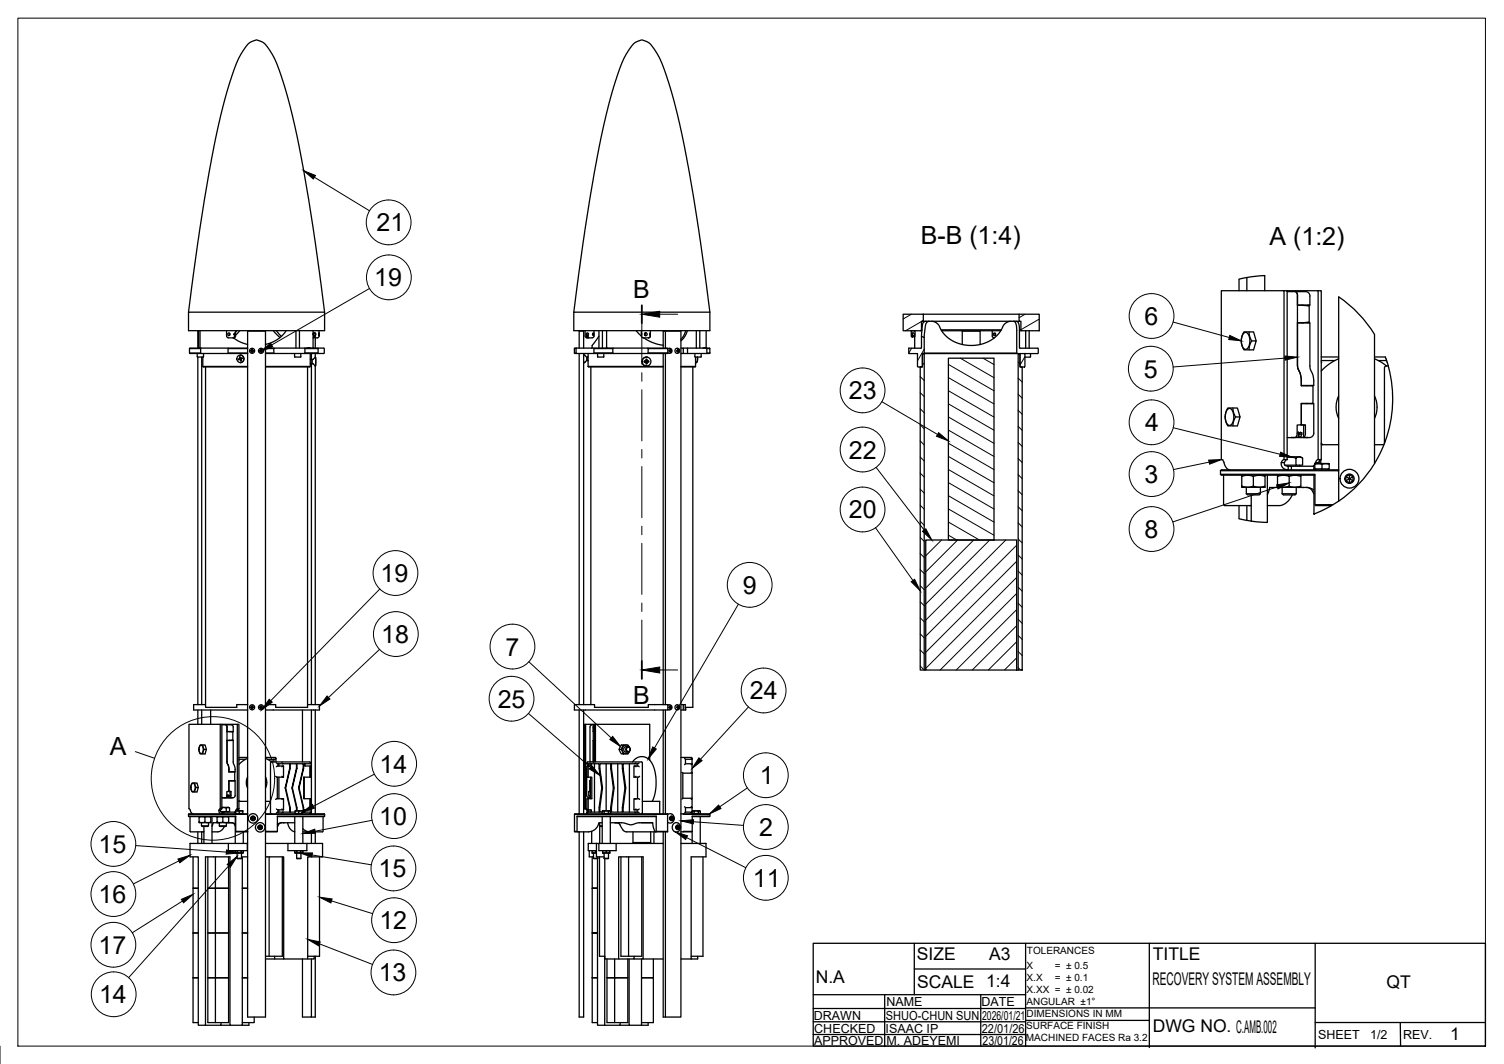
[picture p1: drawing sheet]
<svg xmlns="http://www.w3.org/2000/svg" width="420mm" height="297mm" viewBox="0 0 420 297" stroke-linecap="round" stroke-linejoin="round" font-family="sans-serif">
<!-- layer: Visible -->
<g fill="none" stroke="#000" stroke-width=".36">
<path d="M346.1 78v3.2M348.3 77.5v3.7M353.3 76.9v4.3M353.3 76.9l-3.5 .3-3.6 .7M52.7 87.2h38v5.1h-38zM52.7 87.2l2.6-19.7 1.8-11.9 2-11.2 2.1-10.1 2.2-8.8 2.7-7.8 2.1-4 1.1-1.4 .8-.6a3.1 3.1 0 0 1 3.7 .4l2.2 2.9 1.7 3.6 2.2 6.9 2.3 8.8 2 10.1 2 11.2 1.9 11.9 2.6 19.7M52.9 97.3h3.1M55.1 98.7l.2 98M55.5 92.4h-.2v4.8M55.5 92.3v4.9M55.9 92.3l-.1 4.9M56 98.6h-3.1l16.3 .1"/>
<path d="M56.2 97.2v1.5M56.3 99.7v97M56.7 99.7v2.6M56.9 98.7l-.1 1h-1.6M63.3 92.3v1.5l.5 .5M63.7 97.3v1.3M63.7 98.7h5.5M63.7 97.2l5.5 .1M63.8 94.3h1.3M64.2 93.1v.4M65.2 94.3l1.7 1.1 2.3 .8M65.3 94.3h.1"/>
<path d="M65.5 93l.2 .1v.6l-.3-.2zM65.5 93.8h.2l-.1 .3-.5 .2 .3-.1zM65.8 92.3v1.5l-.5 .5M66.1 92.3l-.3 .5M66.9 99.7l.2 .2M67 92.3l-1.2 1.3M67.1 99.1a1.05 1.05 0 0 1 1.1 1.1 1.05 1.05 0 0 1-1 1M67.1 99.9l-.2-.2v.5M67.1 99.9h.5l-.1 .2M67.6 99.9l.1 .2-.3 .1M69.2 97.2h-16.1l-.2 1.4M69.2 97.2v1.4"/>
<path d="M69.2 97.2v-4.8h5v4.8M69.2 98.7v128.5M70.1 98h.2M70.3 98l.1 .1M70.3 97.9h-.2M70.3 97.9h-.2l.2 .1M70.3 97.9h.1M70.4 97.8l-.1 .1M70.4 97.9l-.1 .1M70.4 98h.1M70.4 98v.3M70.4 97.9h.1"/>
<path d="M70.4 97.6v.2M70.4 97.8v-.2l.1 .2M70.4 98.1v.2M70.4 98.3h.1M70.4 97.8h.1M70.5 97.8h.1M70.5 97.9v.1M70.5 97.8l.1 .1M70.5 97.6l-.1 .2M70.5 98v.3M70.5 98h.1M70.5 97.9h.1"/>
<path d="M70.5 97.9l.3 .1M70.5 98h.3M70.6 98h-.1M70.6 98l-.1 .3M70.6 97.9h.2M70.8 98h-.2M72.6 98h.2M72.8 97.9h-.2M72.8 98l.2 .3M72.8 97.9l-.2 .1M72.8 98h-.2M72.8 98h.1"/>
<path d="M72.9 98v.1M72.9 98h.1M72.9 97.6v.2M72.9 98.1v.2M72.9 97.8v.2M72.9 98.1l.1 .2M73 97.9v.1M73 97.9h-.2M73 97.6l-.1 .2M73 97.8h.1M73 97.8l-.1-.2-.1 .3M73 97.8l.1 .1"/>
<path d="M73 98v.1M73 98h.1M73 97.9l.3 .1M73 98h.3M73.1 97.9h.2M73.3 98h-.3v.3M74.2 97.2v1.5M74.2 98.7h10.8M74.2 97.2h2.3M74.2 98.6h2.3M74.2 97.3h2.3M74.2 98.7v98"/>
<path d="M76.4 92.3l1.8 1.9M77.2 92.3l1.4 1.6M79.9 92.3l-.8 1.1-1.6 1.3-1.3 .8-2 .7M82.3 98.7v1l1.8-.1M82.7 92.3v4.9M83.7 92.3v4.9M84 98.7v.9M85 98.7l3.9-.1zM85 97.2h-8.5v1.5M85.2 97.3v1.3M85.6 97.2h1.2M86.7 98.7l-.1 3.7h-12.4"/>
<path d="M87 98.7v1.6M87.5 94.3h.2M87.5 92.3v4.8M87.5 97l.1 .2M87.7 93.8v.5v-.5h.4v.5M87.9 93.7l-.4-.4 .3-.4-.3 .5 .4 .3M88.1 94.3h.5M88.1 98.7v1l-.7 .7-.7-.1M88.1 93v.6M88.1 94.3v2.9M88.1 99.7v2.5zM88.8 97.2h-3.8l3.9 .1"/>
<path d="M88.9 98.6l-.1-1.4 1.8 .1-.1 1.4h-1.7M89.1 92.9v.8zM89.1 92.3v.6M89.1 93.7v.1M89.2 93.8l-.5 .5M160.3 87.2h38v5.1h-38zM160.3 87.2l2.6-19.7 1.9-11.9 1.9-11.2 2.1-10.1 2.3-8.8 2.6-7.8 2.2-4 1-1.4 .9-.6a3.1 3.1 0 0 1 3.6 .4l2.2 2.9 1.7 3.6 2.2 6.9 2.3 8.8 2.1 10.1 1.9 11.2 1.9 11.9 2.6 19.7M160.5 98.6h.4M160.5 97.3h.4M161.1 97.2l-.6 .1 .1 1.4h5.4M161.8 97.2v-4.8h1.2v4.8M161.8 98.7v98"/>
<path d="M163 98.7v98M163.3 99.1l-.2 .1M163.4 99.2l.7 .5M163.4 99.2l-.3 .2M163.4 92.3v1.5l.5 .5M163.9 93.8h.3l.3 .5h-.4zM163.9 94.3h.2M164.1 99.7v.9M164.2 99.7l-.2 .5 .2 .5M164.3 98.7v3.6M164.3 99.7h-.2M164.3 93.1v.4"/>
<path d="M164.5 94.3h.9M165.6 93.1h.3l-.1 .6-.3-.2zM165.9 98.6l5.4 .1zM165.9 97.3v1.3M165.9 92.3v1.5l-.5 .5M166 97.2h-4.9v1.5M166.9 98.7l.1 1h1.7v-1M167.3 93.8l-1.9 2.6-.1 .8M167.3 92.3v4.9M168.3 92.3v4.9M169.3 97.2h.4M169.5 92.3l-.1 4.8"/>
<path d="M171.3 98.7h9.7M171.3 97.2l-5.4 .1h5.3M177.7 92.3l1.5 1.5M179.2 93.8h.1M179.2 92.3v.6M179.2 93.8l.1 .3a1.58 1.58 0 0 0 1.6 .2h.3M179.2 93.3v-.4v.9M179.9 94.3l2.2 1.3 3.2 .8M180.5 93.7l-.4-.4 .4-.4-.4 .4 .3 .4M180.6 99.7a1.26 1.26 0 0 0-1.2 1.2 1.26 1.26 0 0 0 1.2 1.3M181 97.2h-9.7l-.1 1.4M181.1 98.6h5.5l-5.6 .1z"/>
<path d="M181.1 98.6v-1.3h5.5v1.3M181.1 97.3l-.1-.1 5.6 .1M181.7 92.9v.8zM181.7 93.8l-.2 .4-.3 .1M181.7 93.7v.1M181.7 92.3v.6M185.3 98.7v98M185.9 92.4h4.3v191.5h-4.3v-51.7M185.9 92.4h-.6v4.8M185.9 92.4v4.8M185.9 98.7v98M186.6 97.4a.7 .7 0 0 1 .9 .1 .7 .7 0 0 1 0 .9 .7 .7 0 0 1-.9 .1"/>
<path d="M187 98h.1M187 98h-.1M187 97.9h.1M187.1 97.9h.1M187.1 97.9v.1M187.1 98h.1M187.1 98l.1 .3M187.1 97.9l-.1 .1M187.1 97.9h-.1M187.2 97.6l-.1 .3M187.2 97.6l.2 .3M187.2 98h.3"/>
<path d="M187.2 98.2l.1 .1M187.2 97.9l-.1 .1M187.3 97.6l-.1 .1M187.3 98.3h-.1M187.4 98l-.1 .3M187.4 97.9h.2M187.5 97.9h-.3M187.6 97.9l-.2 .1M188.8 97.4h.8l.3 .3v.5a.7 .7 0 0 1-1.1 .3 .7 .7 0 0 1 0-1.1zM189.1 98h.2M189.1 98h.1M189.1 97.9v.1"/>
<path d="M189.2 97.9h.1M189.3 97.9v.1M189.3 97.9h.1M189.3 98l.2 .3M189.3 97.9l.1-.3 .2 .3M189.3 98h.1M189.3 97.9h-.2M189.4 97.9l.3 .1M189.4 98h.3M189.4 98.2l.1 .1M189.4 97.9l-.1 .1M189.5 97.6l-.1 .1"/>
<path d="M189.6 97.9h.1M189.7 98l-.2 .3M190.2 97.2h.7v1.5h-.7M190.9 97.2h7.3l.1 1.4M191.5 92.4l-.4 1.1-.9 1.3M192 92.3l-.7 1.6-1.1 1.3M192.1 97.2v1.5M194.1 98.7v.9M194.3 99.7l-.1 2.7h-4M194.5 92.3v4.9M194.8 99.7v1.2l-.3 .3-.2-.1M194.9 99.7v1l-.3 .5"/>
<path d="M195.5 92.3v4.9M195.9 98.7l-.1 1-1.7-.1M196.8 97.1l-.5 .1M196.8 97.1l.5 .1M197.3 92.3l.1 4.9M197.3 97.2l1 .1M197.5 97.3v1.3M198.3 98.6l-7.4 .1M198.3 98.6l-1 .1M254.6 92.3h1l-.1 1.8h-.2v-.3h-.4v.3l-.3-.1zM254.9 93.8v.3M255.1 92.9l-.4 .3 .4 .5"/>
<path d="M255.5 94l-.1 3.2M257.2 92.3h.3M257.4 93.9v3.2l-3.5 .1v1.5h2.4l.1 3.8 1.3-.2v-3.6l.5-.1v-4.4M257.4 92.1h.2M257.4 93.9l.8 .3M257.7 99l.5-.3v88.4h-1.1v-84.6h.6zM257.9 87.7v2h-.5v2.4l-.2 .2h-4.9v-4.6h32.4M257.9 89.7h1.8M258.2 98.7h26.2M258.2 98.6l26 .1M258.7 89.7a1.34 1.34 0 0 0-1.1 1.6l-.2 2.6M260.2 89.7h22.2"/>
<path d="M262.9 92.1h16.8M263.1 92.3h16.5M264.9 100h12.8v50.8h-12.8zM268.8 96.2v-3.8h5v3.8M277.2 92.3v1.5l.5 .5M277.7 94.3h.1M278.1 93.1v.5M283.1 89.7l-1.3 .1-1 .5-1.7 2.7-2 1.8-2.1 1-1.8 .5-1.4 .1-2.4-.1-1.7-.5-1.6-.6-2.3-1.8-1.9-3.1-1.4-.6-1.2 .1-.6 .5-.5 3.9M283.8 89.7l.6 .2 .3 1.1 .1 6.2 5.2 .1-.1 1.4h-3.6M284.4 98.7l.5 .3v3.5h.7v84.6h-1.2zM284.7 98.7h.2M284.7 89.7h-1.6l.6 .3 .3 1.4v7.2"/>
<path d="M284.7 87.7h5.6v4.6h-4.8l-.3-.2v-2.4h-.5zM284.8 92.3h.7M284.8 92.1h.4M284.9 98.7h1.4l-.1 3.8-1.3-.2zM286.3 99.7h1.5M286.5 92.3v4.9M287.5 92.3v4.9M287.9 98.7l-.1 1M347.4 93.1a.97 .97 0 0 1 1.1-.2 .97 .97 0 0 1 .5 1.1 2.83 2.83 0 0 1-1 3.5 2.94 2.94 0 0 1-.9-4zM349 92.7l.1 1.2 .6 1.3h1.2l-.7 2.5h-2.3a.57 .57 0 0 1-.7-.7l-.4-2.1 .4-1.7a1.12 1.12 0 0 1 1.6-.5h1.4l.7 2.5M349.7 95.2l-.6 1.2-.1 1.3M358.7 81.2h.9v47.1"/>
<path d="M359.6 81.2h8.6v47.1M359.6 81.4h5.1M361.9 81.4a1.13 1.13 0 0 1 .6 1.3M362.5 82.7v19.8a9.5 9.5 0 0 1 1 5.2h3.3v4.9h-3.3v6l-1.1 .1-.1 2.6-.2 .7-1.4 .1M362.5 90.2h3.4v12l.2 1.1 .7 1.5 .2 1.4v1.4h-3.5M362.5 85.2l2.8 .2M364 85.2h.1M364 90.1v.1M364.7 81.4a1.26 1.26 0 0 1 1.3 1.3M365.3 90l-2.8 .1M365.3 85.3l.5 .1M365.6 90l.1 .2"/>
<path d="M365.7 85.2l-.1 .2M365.7 85.4l.1 4.5-.5 .1M365.9 82.7v2.5h-3.4M368.2 81.2h.9v47.1M369.1 99.7h4.9M384 99.7h3l.4 .9M56.7 102.3h12.5M56.7 102.3l12.5 .1M57.4 102.4v95.1h8.7v-.8h3.1M66.6 100.3l.4 .1M67 100.3l.2 .1M67.1 100.4l.1 .4 .1-.3"/>
<path d="M67.1 101.2h.1M67.2 100.2l.1 .1M67.3 100.3h.1M67.3 100.3h-.3M67.3 100.1h.1M67.3 100.1l-.7 .2 .3-.1M67.3 100.4l.1 .3-.2 .1M67.4 100.2l-.1 .2M67.4 100.1h.1M67.5 100.1h.1M74.2 102.3h12.5M85.9 102.4v95.1h-8.9v-.8h-2.8v1.5"/>
<path d="M86.7 101.5h.7l.7 .7M87 101.5v95.2M87.1 100.3v.1M87.1 100.3v1.2M87.1 101.5h.1M87.1 100.4v1.1M88.1 102.2v94.5M163.1 101.1l.1 .1M163.2 101.2h.1M164.1 100.6l-.8 .6-.2-.2M164.1 100.6v.1M164.1 100.7h.2"/>
<path d="M164.3 102.3h21M164.3 102.3l21 .1M165.1 102.4v94.3M180 100.8v.3M180.3 100.8h-.3l.3 .1M180.4 100.8v.2l-.4 .1 .5 .2M180.4 100.8l-.1 .1M180.4 101l.1 .1M180.4 100.8h.2M180.4 101.1h.2M180.5 101.1v.1M180.5 100.8h-.1"/>
<path d="M180.5 101.2v.4h.2M180.5 100.7v.1M180.5 100.6l-.2 .2M180.6 100.8h.1M180.7 101l-.1 .1M180.7 100.6l.2 .2M180.7 100.6v-.3l-.1 .5M180.7 100.3h-.2v.4M180.9 100.8h.3h-.5M180.9 101.1h.3M180.9 101l-.2 .6-.1-.5M181.2 100.8v.3l-.5-.1v-.2"/>
<path d="M190.2 102.3h4.1M193.5 102.4v95.1h-2.1M194.5 101.2h.1M342.9 114.3a.97 .97 0 0 1 1.1-.1 .97 .97 0 0 1 .5 1 2.83 2.83 0 0 1-1 3.6 2.94 2.94 0 0 1-.9-4.1zM344.4 113.9l.3 1.6 .5 .9h1.2l-.7 2.5h-2.3a.55 .55 0 0 1-.7-.7l-.4-1.7 .3-1.8a1.1 1.1 0 0 1 1.6-.8h1.5l.7 2.5M345.2 116.4l-.5 1.1-.3 1.4M363.3 118.6l.9 .1v3.4h1.1M364.2 118.7h.5M365.1 107.6v.1M365.1 112.6v.1M366.7 112.6l.1 .1M366.8 107.6l-.1 .1"/>
<path d="M369.1 101l.1 .2M369.1 100.7h3.8M374 100.2l-2.5 1.3-2.4 2.1M374 110.5l-.5 1.3-.2 1.7 .2 2 .5 1.3M384 100.2l1.5 .7 1.8 1.3M384 110.5l.5 1.3 .2 1.9-.2 1.8-.5 1.3M385.1 100.7h2.2l.2 .5M387.5 101.1l.3 1M341 131.4h32.7l.3-.2v8.7M341 132.4h26.3v8.5M341 132.4a3.3 3.3 0 0 0 2.3 .3h24M341 131.4v1"/>
<path d="M341.8 132.7v8.2l.3 .2h6.9M343.3 131.1v.1M346.9 133l1.2-.3 2 .3v2.7l-1.6 .3-1.6-.3zM346.9 135.7l.1 .3h6.3l.1-.3M347 132.7l-.1 .3M348.2 137.8h3.9M348.2 136v1.8a2.91 2.91 0 0 0 2.3 .4h1.3l.3-.4v-1.8M353.3 132.7l.1 .3-1.3-.3-2 .3M353.4 133v2.7l-1.6 .3-1.7-.3M354.1 132.7v13.1l-4.6-.3v-7.3M356.9 133l1.2-.3 2.1 .3v2.7l-1.7 .3-1.6-.3zM356.9 135.7l.1 .3h6.3"/>
<path d="M357 132.7l-.1 .3M357.9 129.1h.9l.2 .8 .9 .3v1l-1.3-.4a1.58 1.58 0 0 1-.7-1.7zM358.2 136.1h-3.5l-.6 2M358.2 137.8h3.9M358.2 136v1.8M358.7 128.3v-47.1h-17.5v47.1l.6 .5 .8 1.8 .9 .6M358.7 128.3h.9M358.7 128.3l-.4 .2-.3 .6M358.9 129.9h3.1M359.6 127.6l2.4 .3M359.6 127.5h1.9a3.4 3.4 0 0 1 2.4 .4M359.6 122.2h1.1"/>
<path d="M359.6 128.3l-.4 .2-.4 .6M359.9 130.2h.9v1M360.8 130.2h6.2v1M361 138.2l-1.2 1.7-1.3 1-1 .2h-3.4M361.3 122.1l-.6 .1M361.3 122.1v.1M361.9 122.1h2.3M362 127.9l.8-.3 1.1 .3v2h-1.9zM362.1 136.1h3.2l1.8 .6M362.1 136v1.8a2.84 2.84 0 0 1-2.3 .4h-1.3l-.3-.4M363 120.8h.7v.4l-.4 .7h-.6v-1.3l.3 .2-.3 1.1M363 121.2h.7"/>
<path d="M363.1 129.9l-.2 .3M363.3 120.6l.2 .2M363.3 132.7l.1 .3-1.2-.3-2 .3M363.4 133v2.7l-1.6 .3-1.6-.3M363.4 135.7v.3M363.4 136h-.1M363.5 122.1v.1M364.2 122.1l.5-.8v-2.6l-1.2-.1v-5.9h3.5v8.2a1.39 1.39 0 0 1-1.9 1.3h-3.8M364.9 136.1a2.47 2.47 0 0 1 2.2 1.8M365.3 122.1h-.1M367.1 132.7v10.8l3.8-1.7 .7-.4v-.3M367.3 129.5l-.5 .7"/>
<path d="M367.3 129.6l.9-.1 1.1 .1M367.4 130.9l-.4 .2M367.5 129.1l-.2 .3M367.5 129.1h.8M367.5 130.9l.2 .3M368.2 128.3h.9M368.2 128.3l-.4 .2-.3 .6M368.3 129.1v.3M368.7 128.5v.9M369 128.3v1.1M369.1 124.1h4.9M369.1 123.7l.4 .4"/>
<path d="M369.1 128.3l-.4 .2-.3 .6M371.1 130.9l-.1 .3M371.3 129.6l-.9-.1-1 .1-.1 1.3h-2v-1.4h4v1.4h-2M374 139.9l-.3 .1a5.5 5.5 0 0 1-4.7 1.1h-1.5l-.2-.2h5.1M376 134.2l1-.5v1.1M376 133.1l1-.6 1 .6v1.1l-1 .6-1-.6zM377 132.5v1.2l-1-.6M378 133.1l-1 .6 1 .5M384 129.4v-36a34.5 34.5 0 0 0-10-10.5v48.3h-30.7a3.2 3.2 0 0 0-2.3 .2M384 124.1h2.6M384 129.4a34.5 34.5 0 0 1-10 10.5M386.8 123.8l-1.4 3-1.4 2.6"/>
<path d="M387 123.1l-.2 .7M387 123.1a32.4 32.4 0 0 0 .8-20.9h-.8l-.2 .5v21.1M258.6 150.8h25.4v36.3h-25.4zM346.1 141.1v3.7M346.2 144.8l3.4 .7M348.3 141.1v4.2M349 141.1h.5zM372 141.1l-.4 .3M55.3 198.2v4M56.3 198.2v4M57.4 196.7h-3.3v1.5h15.1M58.8 198.2v4"/>
<path d="M70.1 197.5h.2M70.3 197.5l.1 .1M70.3 197.4h-.2M70.3 197.4h-.2l.2 .1M70.3 197.4h.1M70.4 197.3l-.1 .1M70.4 197.4l-.1 .1M70.4 197.5h.1M70.4 197.5v.3M70.4 197.1v.2M70.4 197.6v.2M70.4 197.8h.1"/>
<path d="M70.4 197.3l.1 .1M70.5 197.3v.1M70.5 197.4h.1M70.5 197.3l.1 .1M70.5 197.1l-.1 .2M70.5 197.5v.3M70.5 197.3l-.1-.2v.2M70.5 197.4v.1M70.5 197.5h.1M70.5 197.4l.3 .1M70.5 197.5h.3M70.6 197.5h-.1"/>
<path d="M70.6 197.5l-.1 .3M70.6 197.4h.2M70.8 197.5h-.2M72.6 197.5h.2M72.8 197.4h-.2M72.8 197.5l.2 .3M72.8 197.4l-.2 .1M72.8 197.5h-.2M72.8 197.5h.1M72.9 197.4v.1M72.9 197.4h-.1M72.9 197.5v.1"/>
<path d="M72.9 197.5h.1M72.9 197.1v.2M72.9 197.4h.1M72.9 197.6v.2M72.9 197.3v.1M72.9 197.6l.1 .2M73 197.4h.1M73 197.1l-.1 .2M73 197.3v.1M73 197.3l-.1-.2-.1 .3M73 197.3l.1 .1M73 197.4v.1"/>
<path d="M73 197.5v.1M73 197.5h.1M73 197.4l.3 .1M73 197.5h.3M73.1 197.4h.2M73.3 197.5l-.3 .1v.2M74.2 198.2v29l16.5 .1M84.5 198.2v14.5M85.9 196.7h3.3v1.5h-15M87 198.2v29M88.1 198.2v29M160.5 196.7h5.6v.8h15v-.8h5.5v1.5h-26.1z"/>
<path d="M161.8 198.2v29h-.2M163 198.2v29M185.3 198.2v29M185.9 198.2v29M186.6 196.9a.7 .7 0 0 1 .9 .1 .7 .7 0 0 1 0 .9 .7 .7 0 0 1-.9 .1M187 197.5h.1M187 197.5h-.1M187 197.4h.1M187.1 197.4h.1M187.1 197.4v.1M187.1 197.5h.1M187.1 197.5l.1 .3"/>
<path d="M187.1 197.4l-.1 .1M187.1 197.4h-.1M187.2 197.1l-.1 .3M187.2 197.1l.2 .3M187.2 197.5h.3M187.2 197.7l.1 .1M187.2 197.5h-.1M187.3 197.1l-.1 .1M187.3 197.8h-.1M187.4 197.5l-.1 .3M187.4 197.4h.2M187.5 197.4h-.3"/>
<path d="M187.6 197.4l-.2 .1M188.8 196.9h.8l.3 .3v.5a.7 .7 0 0 1-1.1 .3 .7 .7 0 0 1 0-1.1zM189.1 197.5h.2M189.1 197.5h.1M189.1 197.4v.1M189.2 197.4h.1M189.3 197.4v.1M189.3 197.4h.1M189.3 197.5l.2 .3M189.3 197.4l.1-.3 .2 .3M189.3 197.5h.1M189.3 197.4h-.2"/>
<path d="M189.4 197.4l.3 .1M189.4 197.5h.3M189.4 197.7l.1 .1M189.4 197.5h-.1M189.5 197.1l-.1 .1M189.6 197.4h.1M189.7 197.5l-.2 .3M190.2 196.7h1.2v1.5M190.9 196.7v1.5M191.6 197.5v.7h-1.4M258.2 187.1h.4M284 187.1h.4"/>
<path d="M53.7 218.7l.2-.1a1.49 1.49 0 0 1 0 2.4 1.53 1.53 0 0 1-.2-2.3zM54.4 218.6l.4 1.2h.6l-.4 1.3h-1a1.07 1.07 0 0 1-.7-1.5l.1-.4a.7 .7 0 0 1 1-.6h.6l.4 1.2M54.8 219.8l-.4 1.3M56 208.1l.2-.1a1.49 1.49 0 0 1 0 2.4 1.53 1.53 0 0 1-.2-2.3zM56.7 208l.3 1.2h.7l-.4 1.3h-1a1.1 1.1 0 0 1-.7-1.5v-.3a.7 .7 0 0 1 1.1-.7h.6l.4 1.2M57 209.2l-.3 1.3M61.5 202.2h.5v23.6h-.5M62 202.3h2.5l.5 .2 .2 1.7h-1.8l1.4 .1M62 202.2h4.3v23.6M63.1 202.3l.3 .7 .1 10.1M63.4 206.7h1.8v6.2l.5 1.6v.9h-1.8M63.5 213.2l.4 .9v1.4h1.7v2.4h-1.7"/>
<path d="M63.9 218v2.9l.6 .1v1.4l-.2 .3M63.9 218h1.8v4.1M63.9 217.9v3l-.5 .1-.1 1.4-.2 .3M64.2 204.2v.1M64.2 206.7h.1M64.7 215.4v.1M64.7 217.9v.1M64.8 206.6l-.8 .1M64.8 204.3h.3M65.1 204.2v2.5M65.1 206.6h-.3M65.5 217.9l.1 .1"/>
<path d="M65.6 215.4l-.1 .1M66.3 202.2h.4v23.6M66.7 212.2h.1M66.7 211.5h2.5M66.7 212h1.9M69.2 211.7l-1.2 .6-1.3 1.1M69.2 216.9l-.4 1.4 .4 1.7M74.2 211.7l1.7 1M74.2 216.9l.3 1.4-.3 1.7M74.2 211.5h2.6l.3 .2M75.8 212.7h10.7M75.8 212.7l-.2 .3v14l.2 .2"/>
<path d="M76.3 212.2l.2-.2v.7M77 216.7l.3 .3M77.1 211.7v1M77.1 211.7l-.3 .2-2.1 .1M77.2 214.1l.4-.3 1.6 .1v3.1h-1.9M77.2 213l.4 .2h3.3v1.3M77.5 217v6M77.7 213.2v.7M77.9 213.2v.7M77.9 217v6M78.7 216.7l.4 .3M78.7 213l.4 .2"/>
<path d="M79.1 213.8l-.4 .3M79.7 220l1.2 5.5M79.8 220l1.3 5.5M80.9 214.5l-1.2 5.5zM81.1 214.5v-1.3h1.7v1.3M81.6 220l1.2 5.5M81.7 220l1.3 5.5M82.8 214.5l-1.2 5.5zM83 214.5v-1.3h1.7v1.3M83.4 220l1.3 5.5M83.5 220l1.3 5.5M84.7 214.5l-1.3 5.5z"/>
<path d="M85 217v6M85.1 213.2v.7h1.5M85.2 213.2v.7M86.5 212.7l.2 .5M86.7 217h-1.9v6h1.8M86.7 213.9l-.1 3.1M86.7 213.2h-1.9v1.3M86.7 213.8l.1 .1M86.7 213.9v3M86.8 216.9l-.1 .1M163.3 202.2h.3v23.6h-.3zM163.6 202.2h2.5"/>
<path d="M164 214.3l-.1 7.8 .4 .6h.7M164 214l.1 3M164.1 213.2h3.3v1.3M164.1 217h1.2v6h-1.2M164.1 213.2l-.1-.2 .2-.3 15.2 .1 .1 14.2-.3 .2M164.3 213.9v3.1M164.6 213.2l-.6 .8M164.8 213.2v.7M165 217v6M165.2 213.2v.7h-1.1M165.7 212.7h.1M165.7 206.7h.4z"/>
<path d="M165.7 204.2h.4zM166.1 213.2v13.5M166.1 202.3l-.9 .1-.4 .6v9.7M166.1 202.2h.2v10.5M166.1 202.2v10.5M166.1 202.4l-.4 .6v9.7M166.3 202.2h15.2v10M167.4 214.5h.2l.7 5.5h-.2zM167.6 214.5v-1.3h3v1.3M168.1 220l-.7 5.5M168.3 220l-.7 5.5M169.3 213.2v13.1"/>
<path d="M170.6 214.5h.2l.8 5.5h-.3zM170.8 214.5v-1.3h3.1v1.3M171.3 220l-.7 5.5M171.6 220l-.8 5.5M172.6 213.2v13.5M173 209.2l.6-1.2h.6l-.7 1.2M173.9 214.5h.2l.7 5.5h-.2zM174.2 208h.5a.77 .77 0 0 1 1.1 .6M174.6 220l-.7 5.5M174.8 220l-.7 5.5M174.8 208.5h.7M174.8 210h.7"/>
<path d="M175 208.5a.74 .74 0 0 0-.8 .7 .74 .74 0 0 0 .8 .7M175.8 208.6a1.1 1.1 0 0 0-1.6-.2 1.1 1.1 0 0 0 0 1.6 1.1 1.1 0 0 0 1.6-.1 1.27 1.27 0 0 1-1.6 .6h-.6l-.6-1.3h.5l.7 1.3M175.8 213.2v13.5M176.7 212.7l1.3-1.2 1.6-.3 1.7 .8 1.1 1.7 .8 3 .1 2.6-.4 2.4-.7 2M177.3 213.9l.9-.1 .4 .3M177.3 213.9h-.2v3.1h1.2M177.3 213.2h-3.2v1.3M177.3 213.8l.4 .3M177.7 216.7l-.4 .3M177.7 213l-.4 .2M178 213.2v.7M178.1 217v6"/>
<path d="M178.6 213l-.4 .2h-.9M178.7 216.7l-.4 .3M190.2 211.5h2.9l.2 .5-.2-.3M190.5 215.6l.2 .2h2.6v7h-2.6l-.2 .3M190.8 215.8v7M191.2 211.7l.3 .3v1.2M191.5 212h1.8v1.2h-1.8l-.3 .3M193.1 213.5l.2-.3v2.6l-.2-.2M52.7 227.8l13.1 .2M52.7 227.3v.5M53.1 228v4.1l3.6 .1M53.8 227.2h.1"/>
<path d="M53.9 239.2v8.8h1.5h-1.5v37.5h1.5M55.3 232.2v3.3M55.6 228.1l.7-.1 1 .1v1.4l-.7 .1-1-.1zM55.6 229.5l.1 .2h3.1M55.7 228l-.1 .1M56.3 230.6h2M56.3 229.7v.9l.2 .1h1.6l.2-.1v-.9M56.3 232.2v3.3M56.7 232.2h.3zM57 230.7v4.8M58.1 239.2v46.3h2.1v-12.5M58.8 228l.1 .1-.6-.1-1 .1"/>
<path d="M58.9 228.1v1.4l-.6 .1-1-.1M58.9 229.5v.1M58.9 229.6l-.1 .1M59.2 228v7.5M60.2 239.2v8.8h3.7h-5.8M60.6 228.1l.7-.1 1 .1v1.4l-.7 .1-1-.1zM60.6 229.5l.1 .2h3.2v-.2M60.7 228l-.1 .1M61.2 226.2h.4M61.2 226.2l.1 .7 .8 .3v-.5l-.4-.1-.1-.4M61.3 229.7h-1.8l-.3 1M61.3 230.6h1.9"/>
<path d="M61.3 229.7v.9M61.5 225.8v-23.6h-8.7v23.6l.3 .2 .4 .9 .4 .3M61.5 225.8l-.3 .4M61.7 226.6h1.5M62 225.5l1.2 .1M62 225.4h1.8l.3 .2M62 225.8l-.4 .4M62.1 226.7h.5v.5M62.6 226.7h3.1v.5l.2-.1M62.6 222.7h.2M62.7 230.7l-.6 .9-.7 .5-2.2 .1M62.8 222.7h.1"/>
<path d="M63.2 225.6h.9v1h-.9zM63.2 229.7h1.6l.9 .3M63.2 229.7v.9l-.1 .1h-1.7l-.1-.1M63.6 222.1l.1 .2-.2 .3M63.6 222l-.1 .6h.4l.1-.3v-.2h-.3M63.7 222.3h.3M63.7 226.6l-.1 .1M63.8 235.5v2h5.3v-2M63.8 220.9l.5 .1v1.7h.5M63.9 228v.1l-.6-.1-1 .1M63.9 239.2v46.3h-3.7M63.9 221.9v.1"/>
<path d="M63.9 228.1v1.4l-.6 .1-1-.1M64 222.7h-.1M64.3 221h.2M64.3 222.7h-2.3M64.7 229.7l.5 .1 .4 .4M65.5 230.2l.2 .4M65.7 238h2.3M65.7 222.1l-.2 .4-.4 .2h-2.3M65.7 228v7.5M65.8 226.4l-.2 .3M65.8 226.4v.7h1v-.6l.3-.1 .7 .1M65.8 226.5h1"/>
<path d="M65.9 237.5l-.2 .1M65.9 226.3h1.9M65.9 226.3l-.1 .1M65.9 226.2v.2M65.9 226.2h.5M65.9 227.1l.1 .1M66.2 239.6h1.3M66.2 238.2v1.4M66.3 237.6h1.1v.4h-1.1zM66.3 237.6h-.6v.4h.6M66.3 225.8h.4M66.3 225.8l-.4 .4"/>
<path d="M66.4 226.2l-.1 .1M66.5 225.9v.4M66.7 225.8v.5M66.7 223.7h2.5M66.7 223.5l.2 .2M66.7 225.8l-.3 .4M67.4 237.6h.6M67.5 238.2v1.4h-1.3M67.7 227.1v.1M67.8 226.3v.1M67.8 237.5l.2 .1M67.8 226.4v.7h-1"/>
<path d="M68 232.2v3.3M68 237.6v.5l-.6-.1M69.2 227.2l-16.5 .1M69.2 227.2v5l-3.4-.1M69.2 235.5h-16.1v3.7h2.3v47h2v-47h6.8v47h3.5v-47h1.5M70.2 228.8l.5-.3v.6M70.2 228.2l.5-.3 .5 .3v.6l-.5 .3-.5-.3zM70.7 227.9v.6l-.5-.3M71.2 228.2l-.5 .3 .5 .3M72.2 231.3l.5-.3v.5M72.2 230.7l.5-.3 .5 .3v.6l-.5 .2-.5-.2zM72.7 230.4v.6l-.5-.3"/>
<path d="M73.2 230.7l-.5 .3 .5 .3M74.2 223.7h1.4M74.2 235.5h15.9v3.7h-4.1v28.5h-6.8v-28.5h-5M75.2 239.2v27.8M77.3 223h1.9v3.1h-1.6l-.4-.3M77.3 222.9l-.3 .3M77.7 226.1v.6M77.9 226.1v.6M78.7 229.7l-.7 .3-.5 .9M78.7 225.8l.4 .3M78.9 239.2v27.8h-4.7M79.1 226.7l-.4 .3"/>
<path d="M79.1 222.9l-.4 .3M80.3 229.7l.8 1.7 .5 .5 .7 .3M80.4 235.5v2h5.3v-2M82.3 238h2.3M82.3 229.7h-3.8l-1 .4M82.3 228v7.5M82.5 226.5h1M82.5 226.7h-1.4l-.2-1.2v1.2h-3.3l-.4 .3M82.5 237.5l-.2 .1M82.6 227.1v.1M82.8 226.3v-.8l.2 .8M82.9 239.6h1.2"/>
<path d="M82.9 238.2v1.4M82.9 237.6h1.2v.4h-1.2zM82.9 237.6h-.6v.4h.6M84.1 237.6h.5M84.1 238.2v1.4h-1.2M84.4 227.1l-.1 .1M84.5 237.5l.1 .1M84.5 226.5h-1v.6h-1v-.7h2v.7h-1M84.5 226.7h.2v-1.2l.1 1.2h1.9M84.6 231.3a2.81 2.81 0 0 0 2 .9M84.6 228v7.5M84.6 237.6v.4h-.5"/>
<path d="M85.2 226.1v.6M86.7 226.1h-1.6v.6M86.7 223l-.1 3.1M86.7 222.9v3.2M86.7 226.7l-.2 .5M86.8 226l-.1 .1M87 232.2v3.3M88.1 232.2v3.3M89.3 239.2v27.8h-3.3M90.3 228v4.1l-.2 .1h-5.5M90.7 227.3l-16.5-.1v5l3.3-.1-3.3 .1v51.7h-5v-51.7h-3.3l-.1-4.4h-13.1M90.7 227.3l-.1 .7h-13.1"/>
<path d="M90.7 227.8h-13.2v4.3M160.5 232.1l.8 .1zM160.5 227.3l26-.1-26 .1v4.8M161.2 227.8h22.1v4.4M161.6 232.2l.2 .1M161.8 232.2v51.7h1.2v-51.7M163.4 225.8l.6 .4M163.6 225.8l.4 .1M164 226.2h.3M164 226.2l.2 .5M164.1 226.1h1.1v.6M164.1 226.7l-.1 .3 .2 .2"/>
<path d="M164.1 222.9l-.1 3.1 .1 .1M164.2 226.1l.1 .1M164.3 226.2v.5M164.3 223v3.1M164.5 221l.5-.1h-.2v-2.9h.2l-.2-.1v3l-.3 .1v1.1l.4 .6v-.4M164.6 222.7h.1M164.6 237.5v1.7h1.2M164.8 226.1v.6M164.9 222.1l.1 .3M164.9 222.3h.1M164.9 222.1h.1M164.9 221v1.1"/>
<path d="M165.3 232.1v3.4M165.4 237.5v.6M165.4 237.5h.1M165.4 238.1v.1M165.4 239.2v8.8h1.5h-1.5v12.5h1.5h-1.5v12.5M165.4 238.2h1.2M165.8 239.6h1.2M165.8 238.2v1.4l.3 .1a.61 .61 0 0 0 .6 .1 .61 .61 0 0 0 .3-.6M166.4 237.6v.4h-1M166.4 238l.2 .1M166.6 235.5h18.7M166.6 235.5h-2.3v2h2.3"/>
<path d="M166.6 237.5l-1.2 .1M166.6 235.5v3.7h2.2M167.3 235.5v2h4.8v-2M167.5 239.2v27.8h1.4v19.2h-2v-46.5M167.5 230.6h.7M167.5 230.7h.7M167.5 229.7v5.8M168.2 226.5h2.3M168.2 226.7h-.6v-1.2h-.2v1.2h-3.5v.5M168.2 229.7h-.9l-.7 1.4-1.2 .9-.9 .2h-3.2M168.2 228v7.5M168.4 237.5v.6"/>
<path d="M168.4 237.5h.1M168.4 238.1v.1M168.4 238.2h1.9M168.5 227.1v.1M168.8 239.6h1.2M168.8 238.2v1.4M168.8 226.5h-.6v.6h.6v-.6h1.1M168.8 227.1h1.1M169 239.7v28h3.8v-28.5h6.9v28.5h-2.6M169.4 237.6v.4h-1M169.9 226.5h.6v.6h-.6zM170 238.2v1.4h-1.2"/>
<path d="M170.3 227.1l-.1 .1M170.3 237.5h.1M170.4 237.5l-2 .1M170.4 237.6v.4h-1M170.4 238v.1M170.4 238.1l-.1 .1M170.5 229.7h2.4M170.5 228v7.5M170.5 226.7l.1-1.2h.2v1.2h3.1v-1.2h.2v1.2h3.2M171.8 229.7h2l2.2 .6 2.4-.6h3.9M172.3 229.7l.7 .3 1 1.7M173.5 239.2v27.8h5.8v-27.8"/>
<path d="M174 231.7a2.83 2.83 0 0 0 2.5 .5h6.7M175.6 239.2v27.8M176.8 232.2v3h5v-3M177.3 226.7h.9l.4 .3M177.3 222.9l.4 .3M177.3 226.7l.4 .3M177.7 225.8l-.4 .3M178 226.1v.6M178.3 223h-1.2v3.1h1.1l.4-.3M178.3 222.9l.4 .3M179.2 229.7h3.1l.3 1.6 .6 .9M179.5 223.7h4.8v3.5"/>
<path d="M180.4 235.2v.3M182.7 232.2v3.3M183.3 232.1l3.2 .1h-3.3M183.3 228l-22.1-.2v4.3M185.3 232.2v51.7h.6M186.5 227.3v4.9M186.5 227.4a1.23 1.23 0 0 1 1.9 1.1 1.23 1.23 0 0 1-1.9 1M187.2 228.6l.1-.1v.4M187.3 228.1v.4l-.1-.1M187.5 228l.5 .2v.6M188 228.2l-.4-.3-.4 .3v.6l.4 .3 .4-.3h-.2v-.6l-.5 .3 .5 .3-.3 .2M188.9 231.1l.2-.1v.4"/>
<path d="M189.1 230.6v.4l-.2-.1M189.2 230.5l.6 .2v.6M189.5 232.1a1.23 1.23 0 0 0 .4-2 1.23 1.23 0 0 0-2 .3 1.23 1.23 0 0 0 .2 1.4 1.23 1.23 0 0 0 1.4 .3M189.8 230.7l-.5-.3-.4 .3v.6l.4 .2 .5-.2h-.3v-.6l-.4 .3 .4 .3-.3 .2M190.2 227.2l8.1 .1-.1 .7h-4.8M190.2 232.2l3.2-.1-2.6 .1M190.2 235.5h7v3.7h-4.1v28.5M190.8 227.2l7.5 .1M191.2 225.2l.3 .3h1.8v1.6h.6v-.6h1.2M191.5 226.7h1.8l-.2 .3M191.5 226.7l-.3 .3M191.5 225.5v1.2"/>
<path d="M193.1 223.1l.2-.3v2.7l-.2-.3M193.3 227l-.2 .2M193.6 227.1l.1 .1M193.9 226.5h-.6h2.3M193.9 227.1h1.2M195.1 226.5h.5v.6h-.5zM195.4 227.1l-.1 .1M195.6 228v7.5M196.4 239.2v27.8h-3.3M198.3 227.8h-4.9v7.7M60.2 248v12.5h-2.1h5.8M67.7 248h1.5"/>
<path d="M53.9 273h1.5M53.9 260.5h1.5M60.2 260.5v12.5h-2.1h5.8M67.7 273h1.5M67.7 260.5h1.5M76.7 267v.7h-2.5M76.7 267.7h2.5M84.5 267.7v16.2h2.5v-16.2M87.8 267v.7h-1.8M88.1 267v16.9h-1.1M165.4 273v12.5h1.5M165.4 273h1.5"/>
<path d="M169.6 267.7v17.8h2.1v-12.5M171.7 267.7v5.3h-2.1h5.8M175.4 267.7v17.8h-3.7M175.7 267.7v18.5h3.5v-18.5M177.1 267v.7h-4.3M179.2 273h3.3M179.7 267.7h5.6M182.5 267.7v17.8h-3.3M194.9 267v.7h-4.7M61.7 285.5v.7h-4.3M61.7 286.2h2.5M69.5 285.5v.7h-1.8"/>
<path d="M71 283.9v1.6h-3.3M173.2 285.5v.7h-4.3M173.2 286.2h2.5M181.1 285.5v.7h-1.9"/>
<circle cx="63.9" cy="93.3" r=".35"/>
<circle cx="70.4" cy="97.9" r=".71"/>
<circle cx="72.9" cy="97.9" r=".71"/>
<circle cx="87.9" cy="93.3" r=".37"/>
<circle cx="164.1" cy="93.3" r=".34"/>
<circle cx="180.4" cy="93.3" r=".38"/>
<circle cx="255.1" cy="93.3" r=".37"/>
<circle cx="277.9" cy="93.3" r=".34"/>
<circle cx="67.2" cy="100.2" r="1.01"/>
<circle cx="180.6" cy="100.9" r="1.25"/>
<circle cx="377" cy="133.6" r="2.63"/>
<circle cx="377" cy="133.6" r="1.3"/>
<circle cx="70.4" cy="197.5" r=".71"/>
<circle cx="72.9" cy="197.5" r=".71"/>
<circle cx="175.5" cy="209.2" r=".56"/>
<circle cx="175.5" cy="209.2" r=".68"/>
<circle cx="70.7" cy="228.5" r=".65"/>
<circle cx="70.7" cy="228.5" r="1.32"/>
<circle cx="72.7" cy="231" r=".65"/>
<circle cx="72.7" cy="231" r="1.32"/>
<circle cx="187.6" cy="228.5" r=".6"/>
<circle cx="189.4" cy="231" r=".6"/>
</g>
<g fill="#000">
<circle cx="180.6" cy="99.7" r=".18"/>
<circle cx="180.6" cy="102.2" r=".18"/>
<circle cx="364" cy="136.1" r=".18"/>
<circle cx="164.8" cy="212.7" r=".18"/>
<circle cx="166.1" cy="204.2" r=".18"/>
<circle cx="166.1" cy="206.7" r=".18"/>
<circle cx="64.2" cy="229.7" r=".18"/>
<circle cx="79.2" cy="229.7" r=".18"/>
<circle cx="171.8" cy="229.7" r=".18"/>
<circle cx="172.9" cy="229.7" r=".18"/>
</g>
<!-- layer: TITLEBLOCK -->
<g fill="none" stroke="#000" stroke-width=".36">
<path d="M227.2 263.3h187.8v28.7h-187.8zM227.2 277.7h59.3M247.1 277.7v14.5M255.4 263.3v14.4M255.4 270.5h31.1M274 277.7v14.4M286.5 263.3v28.7M321.1 263.3v29.1M367.4 263.3v29.3M227.2 281.5h59.3M227.2 285.2h59.3M227.2 288.8h59.3"/>
<path d="M286.5 281.4h80.9M286.5 284.9h34.6M367.4 285.5h47.6M391.2 285.5l.1 6.4"/>
</g>
<!-- layer: BORDER -->
<path d="M5 5.1h410v286.9h-410zM0 292v5" fill="none" stroke="#000" stroke-width=".28"/>
<!-- layer: Balloons -->
<g fill="none" stroke="#000" stroke-width=".28">
<circle cx="108.6" cy="62.1" r="6.3"/>
<circle cx="108.6" cy="77.4" r="6.3"/>
<circle cx="321.7" cy="88.2" r="6.3"/>
<circle cx="241" cy="109" r="6.3"/>
<circle cx="321.5" cy="102.9" r="6.3"/>
<circle cx="321.7" cy="117.9" r="6.3"/>
<circle cx="241" cy="125.5" r="6.3"/>
<circle cx="321.7" cy="132.4" r="6.3"/>
<circle cx="110.5" cy="160" r="6.3"/>
<circle cx="241" cy="142.2" r="6.3"/>
<circle cx="321.7" cy="147.7" r="6.3"/>
<circle cx="110.6" cy="177" r="6.3"/>
<circle cx="209.4" cy="163.3" r="6.3"/>
<circle cx="142.9" cy="195.1" r="6.3"/>
<circle cx="143.2" cy="180.5" r="6.3"/>
<circle cx="213.3" cy="192.8" r="6.3"/>
<circle cx="110.1" cy="213.2" r="6.3"/>
<circle cx="213.9" cy="216.4" r="6.3"/>
<circle cx="31.7" cy="235.6" r="6.3"/>
<circle cx="110.1" cy="227.8" r="6.3"/>
<circle cx="213.9" cy="230.9" r="6.3"/>
<circle cx="31.7" cy="249.6" r="6.3"/>
<circle cx="109.9" cy="242.4" r="6.3"/>
<circle cx="110.1" cy="256.9" r="6.3"/>
<circle cx="213.9" cy="245.1" r="6.3"/>
<circle cx="31.7" cy="263.8" r="6.3"/>
<circle cx="31.8" cy="277.6" r="6.3"/>
<circle cx="109.9" cy="271.5" r="6.3"/>
</g>
<!-- layer: 0 -->
<g fill="#000" stroke="#000" stroke-width=".28">
<path d="M84.8 47.7l3.3 1.3-.6 1zM72.9 98.1l2.7-2.3 .6 1zM343.6 93.6l3.2 1.6-3.5-.4zM358.9 99.4l3.6 .3-3.5 .8zM262.2 120.8l2.7 2.3-3.3-1.3zM337.7 128.4l3.5-.1-3.3 1.3zM356.6 135.4l3.6-.6-3.2 1.7zM357.8 126.2l3.2 1.5-3.5-.3zM257.7 148.3l.9-.7 1.7 3.2zM254.6 162.4l.9-.7 1.6 3.2zM75.2 195.2l.9 .8-2.9 2.1zM91.4 194.3l.8 .8-3 2z"/>
<path d="M165.4 213.8l2.2 2.7-3-1.8zM171.2 205.6l2.1 2.8-2.9-2zM182.3 208.5l1 .6-2.2 2.7zM195.3 211.6l.8 .8-2.8 2.1zM49.7 239.8l3.4-1-2.9 2.1zM63.3 237.3l3.4 .8-3.5 .3zM83.7 238.1h3.6l-.2 1.2zM84.5 226.7l2.8-2.1 .5 1zM84.6 232.7l3.3-1.2 .2 1.1zM188.7 232.2l3.4 1.1-.6 1.1zM190.2 229.2l3.6-.4-.1 1.2zM198.2 227.2l2.5-2.4 .7 .9z"/>
<path d="M50.7 251.1l3.2-1.4-2.6 2.3zM63.5 241.3l2.7-2.2-1.9 3zM89.3 250.5l3.5 .5-.4 1.1zM86 262.2l3.4 .8-.4 1z"/>
</g>
<g fill="none" stroke="#000" stroke-width=".28">
<path d="M87.8 49.5l15.4 9.4M103.2 80.5l-27.3 15.8M327.7 89.9l15.7 4.3M359 100l-31.3 2.5M246.4 112.1l15.5 9.2M327.7 119.4l29.9 7.4M244.8 130.5l13.4 17.5M337.8 129l-10 2.1M356.8 135.9l-29.2 9.8M244.6 147.3l10.4 14.8M106.1 164.5l-30.5 31.1M206.3 168.7l-23.5 40.1"/>
<path d="M106 181.3l-14.2 13.4M147.6 199.2l17.4 15M147.7 184.7l23.1 21.3M209.1 197.4l-13.4 14.5M104.6 216.1l-17 9M208.8 220l-7.7 5.2M37.9 236.1l25.3 1.8M87.2 238.7l16.5 2.7M103.9 229l-15.9 3.1M191.8 233.8l16.5 8.4M193.7 229.4l14 1M50 240.3l-12.8 6.5"/>
<path d="M51 251.6l-14.1 8.8M63.9 241.7l-28 31.2M92.6 251.5l11.5 3.6M89.2 263.5l14.9 5.7"/>
</g>
<!-- layer: Detail Boundary -->
<g fill="none" stroke="#000" stroke-width=".28">
<path d="M37.8 209.8l5.4 1.9"/>
<circle cx="59.5" cy="217.3" r="17.2"/>
</g>
<!-- layer: Hatching -->
<g fill="none" stroke="#000" stroke-width=".28">
<path d="M254.6 87.7l-2.3 1.4M254.7 97.2l-.8 1.4M257.4 89.8l-4.4 2.5M257.9 89.5l-.4 .2M258.2 97.5l-1.9 3.2M268.3 100l9.4 5.4M274.6 100l3.1 1.8M286.3 99.6l-1.4 2.3M286.4 87.7l-1.7 1M290.3 89.1l-5.1 3M257.1 118.6l1.1 1.1M257.1 114.1l1.1 1.1"/>
<path d="M257.1 109.6l1.1 1.1M257.1 105.1l1.1 1.1M257.7 101.3l.5 .5M264.9 116.4l12.8 7.4M264.9 112.7l12.8 7.4M264.9 109.1l12.8 7.3M264.9 105.4l12.8 7.4M264.9 101.7l12.8 7.4M284.4 119l1.2 1.1M284.4 114.5l1.2 1.2M284.4 110.1l1.2 1.1M284.4 105.6l1.2 1.1"/>
<path d="M284.4 101.1l.5 .5M257.1 136.6l1.1 1.1M257.1 132.1l1.1 1.1M257.1 127.6l1.1 1.1M257.1 123.1l1.1 1.1M264.9 138.4l12.8 7.4M264.9 134.7l12.8 7.4M264.9 131.1l12.8 7.3M264.9 127.4l12.8 7.4M264.9 123.7l12.8 7.4M264.9 120.1l12.8 7.3M284.4 137l1.2 1.1"/>
<path d="M284.4 132.5l1.2 1.1M284.4 128l1.2 1.1M284.4 123.5l1.2 1.1M257.1 159l1.1 1.1M257.1 154.5l1.1 1.1M257.1 150l1.1 1.1M257.1 145.5l1.1 1.1M257.1 141l1.1 1.2M263 150.8l-4.4 4.4M264.9 149.4l2.4 1.4M264.9 145.7l8.7 5.1M264.9 142.1l12.8 7.3"/>
<path d="M267.5 150.8l-8.9 8.9M272 150.8l-13.4 13.4M276.5 150.8l-17.9 17.8M281 150.8l-22.4 22.3M284 152.2l-25.4 25.4M284 156.7l-25.4 25.4M284.4 159.4l1.2 1.2M284.4 154.9l1.2 1.2M284.4 150.5l1.2 1.1M284.4 146l1.2 1.1M284.4 141.5l1.2 1.1M257.1 177l1.1 1.1"/>
<path d="M257.1 172.5l1.1 1.1M257.1 168l1.1 1.1M257.1 163.5l1.1 1.1M284 161.2l-25.4 25.4M284 165.7l-21.3 21.3M284 170.2l-16.9 16.8M284 174.7l-12.4 12.3M284 179.2l-7.9 7.8M284.4 177.4l1.2 1.1M284.4 172.9l1.2 1.1M284.4 168.4l1.2 1.2M284.4 163.9l1.2 1.1"/>
<path d="M257.1 185.9l1.1 1.1M257.1 181.4l1.1 1.2M284 183.6l-3.4 3.4M284.4 186.4l.7 .6M284.4 181.9l1.2 1.1"/>
</g>
<!-- layer: Section Lines -->
<path d="M179.3 85.2v5M179.3 184.5v5" fill="none" stroke="#000" stroke-width=".51"/>
<path d="M179.3 90.2v11.5M184.3 87.7h5M179.3 104v2.4M179.3 108.8v14.3M179.3 125.5v2.4M179.3 130.2v14.3M179.3 146.9v2.4M179.3 151.7v14.3M179.3 168.3v2.4M179.3 173.1v11.4M184.3 187h5" fill="none" stroke="#000" stroke-width=".28"/>
<path d="M179.3 87.7l5-.8v1.6zM179.3 187l5-.8v1.7z" fill="#000" stroke="#000" stroke-width=".28"/>
<g font-size="7">
<text x="105.2" y="64.6">21</text>
<text x="257.2" y="68">B-B (1:4)</text>
<text x="354.6" y="68.4">A (1:2)</text>
<text x="104.5" y="79.9">19</text>
<text x="176.9" y="83.2">B</text>
<text x="319.8" y="90.7">6</text>
<text x="319.5" y="105.4">5</text>
<text x="237.2" y="111.4">23</text>
<text x="319.9" y="120.4">4</text>
<text x="237.2" y="128">22</text>
<text x="319.8" y="134.8">3</text>
<text x="237.1" y="144.7">20</text>
<text x="319.8" y="150.2">8</text>
<text x="106.3" y="162.4">19</text>
<text x="207.5" y="165.7">9</text>
<text x="106.5" y="179.5">18</text>
<text x="141.2" y="183">7</text>
<text x="139" y="197.5">25</text>
<text x="176.9" y="196.5">B</text>
<text x="209.5" y="195.3">24</text>
<text x="30.6" y="210.7">A</text>
<text x="106" y="215.7">14</text>
<text x="212.2" y="218.9">1</text>
<text x="106" y="230.3">10</text>
<text x="212.1" y="233.4">2</text>
<text x="27.5" y="238.1">15</text>
<text x="105.8" y="244.9">15</text>
<text x="210.3" y="247.6">11</text>
<text x="27.6" y="252.1">16</text>
<text x="106" y="259.4">12</text>
<text x="27.6" y="266.3">17</text>
<text x="105.8" y="274">13</text>
<text x="27.7" y="280.1">14</text>
</g>
<g font-size="4.9">
<text x="256.1" y="267.9">SIZE</text>
<text x="276.3" y="267.9">A3</text>
<text x="322.1" y="268.1">TITLE</text>
<text x="227.9" y="274.4">N.A</text>
<text x="256.2" y="275.8">SCALE 1:4</text>
<text x="322" y="275.1">RECOVERY SYSTEM ASSEMBLY</text>
<text x="387.4" y="275.7">QT</text>
<text x="322" y="288.2">DWG NO. C.AMB.002</text>
<text x="405.2" y="290.3">1</text>
</g>
<g font-size="3.5">
<text x="247.6" y="280.7">NAME</text>
<text x="274.2" y="280.8">DATE</text>
<text x="227.4" y="284.7">DRAWN</text>
<text x="247.5" y="284.8">SHUO-CHUN SUN</text>
<text x="274.4" y="284.7">2026/01/21</text>
<text x="227.4" y="291.7">APPROVED</text>
<text x="227.5" y="288.3">CHECKED</text>
<text x="247.4" y="288.3">ISAAC IP</text>
<text x="247.6" y="291.7">M. ADEYEMI</text>
<text x="274.3" y="288.4">22/01/26</text>
<text x="274.5" y="291.8">23/01/26</text>
<text x="368.3" y="289.9">SHEET</text>
<text x="382.8" y="289.9">1/2</text>
<text x="392" y="290">REV.</text>
</g>
<g font-size="2.8">
<text x="286.9" y="266.3">TOLERANCES</text>
<text x="286.8" y="270.5">X</text>
<text x="286.8" y="273.9">X.X</text>
<text x="294.6" y="270.5">= ± 0.5</text>
<text x="294.6" y="273.9">= ± 0.1</text>
<text x="286.8" y="277.2">X.XX = ± 0.02</text>
<text x="286.8" y="280.6">ANGULAR ±1°</text>
<text x="286.7" y="287.3">SURFACE FINISH</text>
<text x="286.8" y="284">DIMENSIONS IN MM</text>
<text x="286.6" y="290.6">MACHINED FACES Ra 3.2</text>
</g>
</svg>
